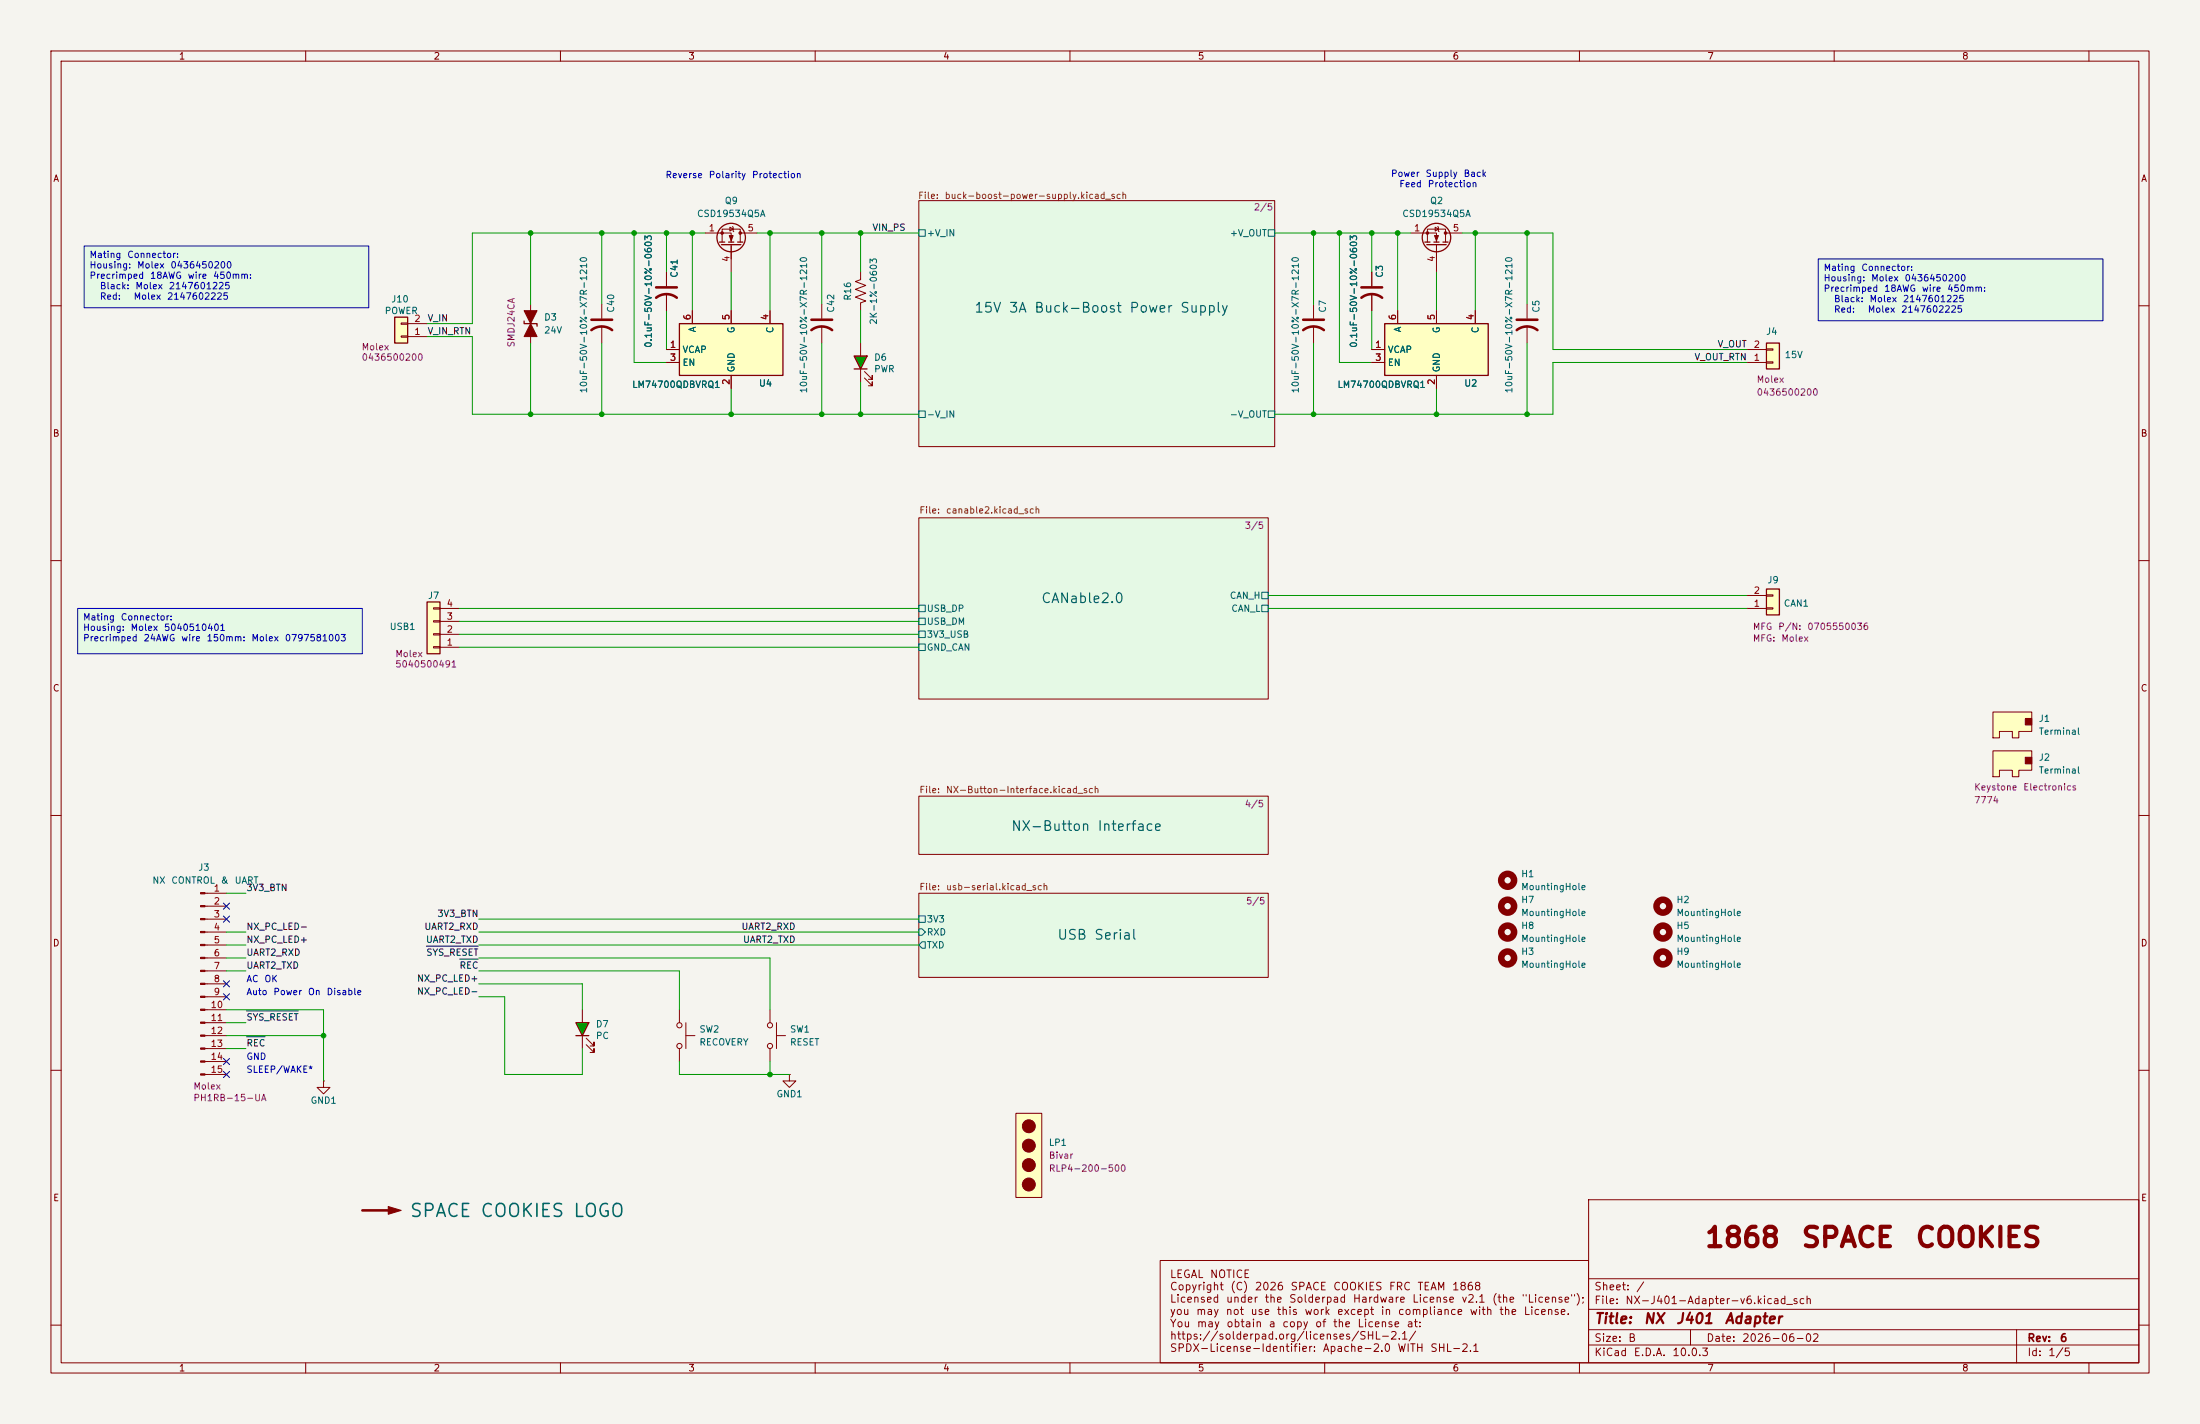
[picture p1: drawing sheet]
<svg xmlns="http://www.w3.org/2000/svg" width="432mm" height="279mm" viewBox="0 0 432 279" stroke-linecap="round" stroke-linejoin="round" font-family="sans-serif">
<path d="M0 0h431.8v279.4h-431.8z" fill="#f5f4ef" stroke="#f5f4ef" stroke-width=".2"/>
<g fill="none" stroke="#840000" stroke-width=".2">
<path d="M10 10h411.8v259.4h-411.8zM12 12h407.8v255.4h-407.8zM60 10v2M110 10v2M160 10v2M210 10v2M260 10v2M310 10v2M360 10v2M410 10v2M10 60h2M419.8 60h2"/>
<path d="M10 110h2M419.8 110h2M10 160h2M419.8 160h2M10 210h2M419.8 210h2M311.8 235.4h108v32h-108zM10 260h2M227.7 247.3h84.1v20.1h-84.1zM311.8 256.9h108M311.8 250.9h108M419.8 260h2"/>
<path d="M60 267.4v2M110 267.4v2M160 267.4v2M210 267.4v2M260 267.4v2M310 267.4v2M311.8 263.9h108M311.8 260.9h108M331.8 260.9v3M360 267.4v2M395.8 260.9v6.5M410 267.4v2"/>
</g>
<g fill="#e5f9e5" stroke="#e5f9e5" stroke-width=".2">
<path d="M180.3 39.4h69.9v48.2h-69.9z"/>
<path d="M180.3 156.2h68.6v11.4h-68.6z"/>
<path d="M180.3 101.6h68.6v35.6h-68.6z"/>
<path d="M180.3 175.3h68.6v16.5h-68.6z"/>
</g>
<g fill="#e5f9e5">
<path d="M16.5 48.3h55.9v12.1h-55.9z"/>
<path d="M15.2 119.4h55.9v8.9h-55.9z"/>
<path d="M356.9 50.8h55.8v12.1h-55.8z"/>
</g>
<path d="M180.3 39.4h69.9v48.2h-69.9zM180.3 101.6h68.6v35.6h-68.6zM180.3 156.2h68.6v11.4h-68.6zM180.3 175.3h68.6v16.5h-68.6z" fill="none" stroke="#840000" stroke-width=".2"/>
<g fill="none" stroke="#006464" stroke-width=".2">
<path d="M180.3 45.1h1.3v1.3h-1.3zM248.9 45.1h1.3v1.3h-1.3zM180.3 80.6h1.3v1.3h-1.3zM248.9 80.6h1.3v1.3h-1.3zM180.3 118.7h1.3v1.3h-1.3zM247.6 116.2h1.3v1.3h-1.3zM247.6 118.7h1.3v1.3h-1.3zM180.3 121.3h1.3v1.3h-1.3zM180.3 123.8h1.3v1.3h-1.3zM180.3 126.4h1.3v1.2h-1.3zM180.3 179.7h1.3v1.3h-1.3zM180.3 182.2h.7l.6 .7-.6 .6h-.7z"/>
<path d="M181 184.8h.6v1.3h-.6l-.7-.7z"/>
</g>
<path d="M83.8 118.1h2.6v10.2h-2.6z" fill="#ffffc2"/>
<path d="M83.8 118.1h2.6v10.2h-2.6z" fill="none" stroke="#840000" stroke-width=".25"/>
<path d="M85.1 119.3h1.3v.2h-1.3zM86.4 119.4h3.8M85.1 126.9h1.3v.2h-1.3zM85.1 124.3h1.3v.3h-1.3zM85.1 121.8h1.3v.2h-1.3zM86.4 127h3.8M86.4 124.5h3.8M86.4 121.9h3.8" fill="none" stroke="#840000" stroke-width=".2"/>
<g fill="none" stroke="#840000" stroke-width="1.3">
<circle cx="295.9" cy="172.7" r="1.27"/>
<circle cx="295.9" cy="177.8" r="1.27"/>
<circle cx="326.4" cy="177.8" r="1.27"/>
<circle cx="295.9" cy="182.9" r="1.27"/>
<circle cx="295.9" cy="188" r="1.27"/>
<circle cx="326.4" cy="182.9" r="1.27"/>
<circle cx="326.4" cy="188" r="1.27"/>
</g>
<path d="M346.7 115.6h2.5v5.1h-2.5z" fill="#ffffc2"/>
<path d="M346.7 115.6h2.5v5.1h-2.5z" fill="none" stroke="#840000" stroke-width=".25"/>
<path d="M342.9 119.4h3.8M342.9 116.8h3.8M346.7 119.3h1.3v.2h-1.3zM346.7 116.7h1.3v.3h-1.3z" fill="none" stroke="#840000" stroke-width=".2"/>
<path d="M346.7 67.3h2.5v5.1h-2.5z" fill="#ffffc2"/>
<path d="M346.7 67.3h2.5v5.1h-2.5z" fill="none" stroke="#840000" stroke-width=".25"/>
<path d="M342.9 71.1h3.8M342.9 68.6h3.8M346.7 71h1.3v.2h-1.3zM346.7 68.5h1.3v.2h-1.3z" fill="none" stroke="#840000" stroke-width=".2"/>
<path d="M391.2 139.7h7.6v3.8h-2.6v1.3h-1.2v-1.3h-2.6v1.3h-1.2z" fill="#ffffc2"/>
<path d="M391.2 139.7h7.6v3.8h-2.6v1.3h-1.2v-1.3h-2.6v1.3h-1.2z" fill="none" stroke="#840000" stroke-width=".2"/>
<path d="M397.5 141h1.3v1.2h-1.3z" fill="#840000" stroke="#840000" stroke-width=".2"/>
<path d="M391.2 147.3h7.6v3.8h-2.6v1.3h-1.2v-1.3h-2.6v1.3h-1.2z" fill="#ffffc2"/>
<path d="M391.2 147.3h7.6v3.8h-2.6v1.3h-1.2v-1.3h-2.6v1.3h-1.2z" fill="none" stroke="#840000" stroke-width=".2"/>
<g fill="#840000" stroke="#840000" stroke-width=".2">
<path d="M397.5 148.6h1.3v1.3h-1.3z"/>
<path d="M76.2 236.7l2.5 .8-2.5 .8z"/>
</g>
<path d="M71.1 237.5h6.4" fill="none" stroke="#840000" stroke-width=".51"/>
<path d="M113 200.7h2.6l-1.3 2.5z" fill="#00c200"/>
<g fill="none" stroke="#840000" stroke-width=".2">
<path d="M118.1 59.7v2.8M118.1 64v3.3M114.3 198.1v2.6M133.3 198.1v2.6M114.3 203.2v2.5M115.1 205l1.5 1.5v-.8v.8h-.8M115.1 203.7l1.5 1.5v-.7v.7h-.8M133.3 205.7v2.6M134.6 203.2h1.8M134.6 200.7v5"/>
<circle cx="133.4" cy="201.2" r=".51"/>
<circle cx="133.4" cy="205.2" r=".51"/>
</g>
<path d="M113 200.7h2.6l-1.3 2.5zM113 203.2h2.6" fill="none" stroke="#840000" stroke-width=".25"/>
<path d="M116.1 64.8a3.3 3.3 0 0 1 4 0M116.1 62.7h4" fill="none" stroke="#840000" stroke-width=".51"/>
<path d="M77.5 62.2h2.5v5.1h-2.5z" fill="#ffffc2"/>
<path d="M77.5 62.2h2.5v5.1h-2.5z" fill="none" stroke="#840000" stroke-width=".25"/>
<path d="M161.3 59.7v2.8M78.7 65.9h1.3v.3h-1.3zM78.7 63.4h1.3v.2h-1.3zM80 66h3.8M80 63.5h3.8M161.3 64v3.3" fill="none" stroke="#840000" stroke-width=".2"/>
<path d="M159.3 64.8a3.3 3.3 0 0 1 4 0M159.3 62.7h4" fill="none" stroke="#840000" stroke-width=".51"/>
<path d="M133.3 63.5h20.4v10.2h-20.4z" fill="#ffffc2"/>
<path d="M133.3 63.5h20.4v10.2h-20.4z" fill="none" stroke="#840000" stroke-width=".25"/>
<path d="M130.8 68.6h2.5M130.8 71.1h2.5M135.9 61v2.5M143.5 61v2.5M143.5 73.7v2.5M151.1 61v2.5" fill="none" stroke="#840000" stroke-width=".2"/>
<path d="M199.4 218.4h5.1v16.6h-5.1z" fill="#ffffc2"/>
<g fill="none" stroke="#840000" stroke-width=".2">
<path d="M104.1 59.7v7.6M138.4 45.7h5.1v1.8M141.7 47.5v-2.5h3.6v2.5M143.3 44.6l.6 .4-.6 .3zM143.5 48v5.3M143.8 44.5l.2 1M145.3 45.7h3.3M40.2 175.3h4.2M40.2 177.8h4.2M40.2 180.3h4.2M40.2 182.9h4.2M40.2 185.4h4.2"/>
<path d="M40.2 188h4.2M40.2 190.5h4.2M40.2 193h4.2M40.2 195.6h4.2M40.2 198.1h4.2M151.1 198.1v2.6M40.2 203.2h4.2M40.2 200.7h4.2M40.2 205.7h4.2M40.2 208.3h4.2M40.2 210.8h4.2M63.5 212.1v1.3h-1.3l1.3 1.2 1.3-1.2h-1.3"/>
<path d="M63.5 212.1h.1M151.1 205.7v2.6M152.4 203.2h1.8M152.4 200.7v5M154.9 210.8v1.3h-1.2l1.2 1.3 1.3-1.3h-1.3M154.9 210.8h.1M199.4 218.4h5.1v16.6h-5.1z"/>
<circle cx="151.1" cy="201.2" r=".51"/>
<circle cx="151.1" cy="205.2" r=".51"/>
</g>
<g fill="#840000" stroke="#840000" stroke-width=".2">
<path d="M39.4 175.1h.8v.3h-.8z"/>
<path d="M39.4 177.7h.8v.2h-.8z"/>
<path d="M39.4 180.2h.8v.3h-.8z"/>
<path d="M39.4 182.8h.8v.2h-.8z"/>
<path d="M39.4 185.3h.8v.2h-.8z"/>
<path d="M39.4 187.8h.8v.3h-.8z"/>
<path d="M39.4 190.4h.8v.2h-.8z"/>
<path d="M39.4 192.9h.8v.3h-.8z"/>
<path d="M39.4 195.5h.8v.2h-.8z"/>
<path d="M39.4 198h.8v.2h-.8z"/>
<path d="M39.4 200.5h.8v.3h-.8z"/>
<path d="M39.4 203.1h.8v.2h-.8z"/>
<path d="M39.4 205.6h.8v.3h-.8z"/>
<path d="M39.4 208.2h.8v.2h-.8z"/>
<path d="M39.4 210.7h.8v.2h-.8z"/>
<path d="M143.1 46.2h.8l-.4 1z"/>
<path d="M104.1 63.5l1.3 2.5h-2.5z"/>
<path d="M102.9 61h2.5l-1.3 2.5z"/>
<circle cx="201.9" cy="221" r="1.27"/>
<circle cx="201.9" cy="224.8" r="1.27"/>
<circle cx="201.9" cy="228.6" r="1.27"/>
<circle cx="201.9" cy="232.4" r="1.27"/>
<circle cx="145.3" cy="45.7" r=".25"/>
<circle cx="141.7" cy="45.7" r=".25"/>
</g>
<g fill="none" stroke="#840000" stroke-width=".25">
<path d="M141.2 47.5h1M141.6 48h3.8M143 47.5h1M144.8 47.5h1M102.9 63v.5h2.5v.5"/>
<circle cx="143.5" cy="46.6" r="2.79"/>
</g>
<path d="M167.6 69.9h2.6l-1.3 2.5z" fill="#00c200"/>
<g fill="none" stroke="#840000" stroke-width=".2">
<path d="M130.8 53.3v2.8M130.8 57.7v3.3M168.9 53.3v1.6l-1 .3 2 .8-2 .8 2 .7-2 .8 2 .8-1 .3v1.6M276.9 45.7h5v1.8M280.2 47.5v-2.5h3.5v2.5M281.7 44.6l.6 .4-.6 .3zM281.9 48v5.3M282.2 44.5l.2 1M283.7 45.7h3.3M299.7 59.7v2.8M168.9 67.3v2.6M168.9 72.4v2.5"/>
<path d="M169.7 74.2l1.5 1.5v-.8v.8h-.8M169.7 72.9l1.5 1.5v-.7v.7h-.8M299.7 64v3.3"/>
</g>
<g fill="none" stroke="#840000" stroke-width=".25">
<path d="M279.7 47.5h1M280 48h3.8M281.4 47.5h1M283.2 47.5h1M167.6 69.9h2.6l-1.3 2.5zM167.6 72.4h2.6"/>
<circle cx="281.9" cy="46.6" r="2.79"/>
</g>
<path d="M128.8 58.4a3.3 3.3 0 0 1 4 0M128.8 56.4h4M297.7 64.8a3.3 3.3 0 0 1 4.1 0M297.7 62.7h4.1" fill="none" stroke="#840000" stroke-width=".51"/>
<g fill="#840000" stroke="#840000" stroke-width=".2">
<path d="M281.6 46.2h.7l-.4 1z"/>
<circle cx="283.7" cy="45.7" r=".25"/>
<circle cx="280.2" cy="45.7" r=".25"/>
</g>
<path d="M271.8 63.5h20.3v10.2h-20.3z" fill="#ffffc2"/>
<path d="M271.8 63.5h20.3v10.2h-20.3z" fill="none" stroke="#840000" stroke-width=".25"/>
<g fill="none" stroke="#840000" stroke-width=".2">
<path d="M130.8 53.3v2.8M130.8 57.7v3.3M257.8 59.7v2.8M269.2 53.3v2.8M269.2 57.7v3.3M130.8 68.6h2.5M130.8 71.1h2.5M135.9 61v2.5M143.5 61v2.5M143.5 73.7v2.5M151.1 61v2.5M257.8 64v3.3"/>
<path d="M269.2 68.6h2.6M269.2 71.1h2.6M274.3 61v2.5M281.9 61v2.5M281.9 73.7v2.5M289.6 61v2.5"/>
</g>
<path d="M267.2 58.4a3.3 3.3 0 0 1 4.1 0M267.2 56.4h4.1M255.8 64.8a3.3 3.3 0 0 1 4 0M255.8 62.7h4" fill="none" stroke="#840000" stroke-width=".51"/>
<path d="M48.4 198.3h10.2M83.7 185.6h10.2M90.2 188.2h3.7M48.4 203.4h3.6" fill="none" stroke="#0f0f0f" stroke-width=".2"/>
<g fill="none" stroke="#009600" stroke-width=".2">
<path d="M104.1 45.7v14M118.1 45.7v14M124.5 45.7v25.4h6.3M130.8 45.7v7.6M135.9 45.7v15.3M138.4 45.7h-45.7v17.8h-8.9M143.5 53.3v7.7M148.6 45.7h31.7M151.1 45.7v15.3M161.3 45.7v14M168.9 45.7v7.6M250.2 45.7h26.7"/>
<path d="M257.8 45.7v14M262.9 45.7v25.4h6.3M269.2 45.7v7.6M274.3 45.7v15.3M281.9 53.3v7.7M287 45.7h17.8v22.9h38.1M289.6 45.7v15.3M299.7 45.7v14M83.8 66h8.9v15.3h87.6M104.1 67.3v14M118.1 67.3v14M130.8 61v7.6"/>
<path d="M143.5 76.2v5.1M161.3 67.3v14M168.9 61v6.3M168.9 74.9v6.4M257.8 67.3v14M269.2 61v7.6M281.9 76.2v5.1M299.7 67.3v14M342.9 71.1h-38.1v10.2h-54.6M90.2 119.4h90.1M248.9 119.4h94M248.9 116.8h94"/>
<path d="M90.2 124.5h90.1M90.2 121.9h90.1M90.2 127h90.1M44.4 175.3h3.9M44.4 198.1h19.1v14M44.4 185.4h3.9M44.4 182.9h3.9M44.4 190.5h3.9M44.4 188h3.9M94 188h57.1v10.1M94 185.4h86.3M94 182.9h86.3"/>
<path d="M94 190.5h39.3v7.6M94 193h20.3v5.1M94 195.6h5.1v15.2h15.2v-5.1M94 180.3h86.3M44.4 205.7h3.9M44.4 203.2h19.1M44.4 200.7h3.9M133.3 208.3v2.5h21.6M151.1 208.3v2.5"/>
</g>
<path d="M43.8 177.2l1.3 1.2M43.8 179.7l1.3 1.2M45.1 177.2l-1.3 1.2M45.1 179.7l-1.3 1.2M43.8 195l1.3 1.2M43.8 192.4l1.3 1.2M45.1 195l-1.3 1.2M45.1 192.4l-1.3 1.2M43.8 210.2l1.3 1.2M43.8 207.7l1.3 1.2M45.1 210.2l-1.3 1.2M45.1 207.7l-1.3 1.2" fill="none" stroke="#000084" stroke-width=".2"/>
<path d="M16.5 48.3h55.9v12.1h-55.9zM356.9 50.8h55.8v12.1h-55.8zM15.2 119.4h55.9v8.9h-55.9z" fill="none" stroke="#0000c2" stroke-width=".2"/>
<g fill="#009600" stroke="#009600" stroke-width=".2">
<circle cx="262.9" cy="45.7" r=".46"/>
<circle cx="257.8" cy="45.7" r=".46"/>
<circle cx="168.9" cy="45.7" r=".46"/>
<circle cx="143.5" cy="81.3" r=".46"/>
<circle cx="161.3" cy="81.3" r=".46"/>
<circle cx="161.3" cy="45.7" r=".46"/>
<circle cx="168.9" cy="81.3" r=".46"/>
<circle cx="151.1" cy="45.7" r=".46"/>
<circle cx="274.3" cy="45.7" r=".46"/>
<circle cx="269.2" cy="45.7" r=".46"/>
<circle cx="257.8" cy="81.3" r=".46"/>
<circle cx="281.9" cy="81.3" r=".46"/>
<circle cx="299.7" cy="81.3" r=".46"/>
<circle cx="289.6" cy="45.7" r=".46"/>
<circle cx="299.7" cy="45.7" r=".46"/>
<circle cx="151.1" cy="210.8" r=".46"/>
<circle cx="63.5" cy="203.2" r=".46"/>
<circle cx="135.9" cy="45.7" r=".46"/>
<circle cx="124.5" cy="45.7" r=".46"/>
<circle cx="118.1" cy="45.7" r=".46"/>
<circle cx="130.8" cy="45.7" r=".46"/>
<circle cx="104.1" cy="45.7" r=".46"/>
<circle cx="118.1" cy="81.3" r=".46"/>
<circle cx="104.1" cy="81.3" r=".46"/>
</g>
<g font-size="3.8" fill="#840000">
<text x="334.4" y="245.7">1868</text>
<text x="353.3" y="245.7">SPACE</text>
<text x="375.7" y="245.7">COOKIES</text>
</g>
<text font-size="2.5" fill="#006464" x="80.3" y="239.4">SPACE COOKIES LOGO</text>
<g font-size="2" fill="#840000">
<text x="312.8" y="260.2">Title:</text>
<text x="322.5" y="260.2">NX</text>
<text x="328.8" y="260.2">J401</text>
<text x="338.4" y="260.2">Adapter</text>
</g>
<g font-size="1.9" fill="#006464">
<text x="191.1" y="61.8">15V 3A Buck-Boost Power Supply</text>
<text x="204.2" y="118.8">CANable2.0</text>
<text x="198.3" y="163.5">NX-Button Interface</text>
<text x="207.4" y="184.8">USB Serial</text>
</g>
<g font-size="1.5" fill="#840000">
<text x="229.5" y="251.1">LEGAL</text>
<text x="237.4" y="251.1">NOTICE</text>
<text x="229.5" y="253.5">Copyright</text>
<text x="229.5" y="256">Licensed</text>
<text x="240.5" y="256">under</text>
<text x="241.4" y="253.5">(C)</text>
<text x="246.2" y="253.5">2026</text>
<text x="248.1" y="256">the</text>
<text x="252.9" y="256">Solderpad</text>
<text x="253.2" y="253.5">SPACE</text>
<text x="261.5" y="253.5">COOKIES</text>
<text x="265.4" y="256">Hardware</text>
<text x="272.5" y="253.5">FRC</text>
<text x="277.1" y="256">License</text>
<text x="278.1" y="253.5">TEAM</text>
<text x="284.9" y="253.5">1868</text>
<text x="286.7" y="256">v2.1</text>
<text x="292.7" y="256">(the</text>
<text x="298.5" y="256">&quot;License&quot;);</text>
<text x="312.8" y="256.2">File:</text>
<text x="312.8" y="253.5">Sheet:</text>
<text x="318.9" y="256.2">NX-J401-Adapter-v6.kicad_sch</text>
<text x="321" y="253.5">/</text>
<text x="229.5" y="258.4">you</text>
<text x="229.5" y="260.8">You</text>
<text x="229.5" y="263.2">https://solderpad.org/licenses/SHL-2.1/</text>
<text x="234.6" y="258.4">may</text>
<text x="234.8" y="260.8">may</text>
<text x="240.4" y="258.4">not</text>
<text x="240.6" y="260.8">obtain</text>
<text x="245.3" y="258.4">use</text>
<text x="248.9" y="260.8">a</text>
<text x="250.5" y="258.4">this</text>
<text x="251.5" y="260.8">copy</text>
<text x="255.9" y="258.4">work</text>
<text x="258" y="260.8">of</text>
<text x="261.5" y="260.8">the</text>
<text x="262.3" y="258.4">except</text>
<text x="266.3" y="260.8">License</text>
<text x="270.9" y="258.4">in</text>
<text x="274.2" y="258.4">compliance</text>
<text x="276" y="260.8">at:</text>
<text x="288.3" y="258.4">with</text>
<text x="294.1" y="258.4">the</text>
<text x="298.9" y="258.4">License.</text>
<text x="312.8" y="263.6">Size:</text>
<text x="319.5" y="263.6">B</text>
<text x="334.8" y="263.6">Date:</text>
<text x="341.8" y="263.6">2026-06-02</text>
<text x="397.8" y="263.6">Rev:</text>
<text x="404.2" y="263.6">6</text>
<text x="229.5" y="265.6">SPDX-License-Identifier:</text>
<text x="259.5" y="265.6">Apache-2.0</text>
<text x="274.2" y="265.6">WITH</text>
<text x="280.6" y="265.6">SHL-2.1</text>
<text x="312.8" y="266.4">KiCad</text>
<text x="320.5" y="266.4">E.D.A.</text>
<text x="328.1" y="266.4">10.0.3</text>
<text x="397.8" y="266.4">Id:</text>
<text x="401.9" y="266.4">1/5</text>
</g>
<g font-size="1.3" fill="#840000">
<text x="35" y="12">1</text>
<text x="85" y="12">2</text>
<text x="135" y="12">3</text>
<text x="185" y="12">4</text>
<text x="235" y="12">5</text>
<text x="285" y="12">6</text>
<text x="335" y="12">7</text>
<text x="385" y="12">8</text>
<text x="10.3" y="36">A</text>
<text x="420.1" y="36">A</text>
<text x="10.3" y="86">B</text>
<text x="420.1" y="86">B</text>
<text x="10.3" y="136">C</text>
<text x="420.1" y="136">C</text>
<text x="10.3" y="186">D</text>
<text x="420.1" y="186">D</text>
<text x="10.3" y="236">E</text>
<text x="420.1" y="236">E</text>
<text x="35" y="269.4">1</text>
<text x="85" y="269.4">2</text>
<text x="135" y="269.4">3</text>
<text x="185" y="269.4">4</text>
<text x="235" y="269.4">5</text>
<text x="285" y="269.4">6</text>
<text x="335" y="269.4">7</text>
<text x="385" y="269.4">8</text>
</g>
<g font-size="1.3" fill="#0000c2">
<text x="130.5" y="35.3">Reverse</text>
<text x="139" y="35.3">Polarity</text>
<text x="147.5" y="35.3">Protection</text>
<text x="272.9" y="35">Power</text>
<text x="279.7" y="35">Supply</text>
<text x="287.2" y="35">Back</text>
<text x="274.5" y="37">Feed</text>
<text x="280.1" y="37">Protection</text>
<text x="17.5" y="50.9">Mating</text>
<text x="17.5" y="53">Housing:</text>
<text x="24.9" y="50.9">Connector:</text>
<text x="26.8" y="53">Molex</text>
<text x="33.4" y="53">0436450200</text>
<text x="357.8" y="53.5">Mating</text>
<text x="365.2" y="53.5">Connector:</text>
<text x="17.5" y="55">Precrimped</text>
<text x="19.5" y="57.1">Black:</text>
<text x="19.5" y="59.1">Red:</text>
<text x="26.1" y="59.1">Molex</text>
<text x="26.5" y="57.1">Molex</text>
<text x="29.3" y="55">18AWG</text>
<text x="32.7" y="59.1">2147602225</text>
<text x="33" y="57.1">2147601225</text>
<text x="36.7" y="55">wire</text>
<text x="41.7" y="55">450mm:</text>
<text x="357.8" y="55.5">Housing:</text>
<text x="357.8" y="57.6">Precrimped</text>
<text x="359.9" y="59.6">Black:</text>
<text x="366.8" y="59.6">Molex</text>
<text x="367.2" y="55.5">Molex</text>
<text x="369.7" y="57.6">18AWG</text>
<text x="373.4" y="59.6">2147601225</text>
<text x="373.7" y="55.5">0436450200</text>
<text x="377.1" y="57.6">wire</text>
<text x="382.1" y="57.6">450mm:</text>
<text x="359.9" y="61.6">Red:</text>
<text x="366.5" y="61.6">Molex</text>
<text x="373" y="61.6">2147602225</text>
<text x="16.2" y="122">Mating</text>
<text x="16.2" y="124.1">Housing:</text>
<text x="23.6" y="122">Connector:</text>
<text x="25.5" y="124.1">Molex</text>
<text x="32.1" y="124.1">5040510401</text>
<text x="16.2" y="126.1">Precrimped</text>
<text x="28.1" y="126.1">24AWG</text>
<text x="35.5" y="126.1">wire</text>
<text x="40.4" y="126.1">150mm:</text>
<text x="49.2" y="126.1">Molex</text>
<text x="55.8" y="126.1">0797581003</text>
<text x="48.3" y="195.6">Auto</text>
<text x="48.3" y="193">AC</text>
<text x="51.8" y="193">OK</text>
<text x="53.5" y="195.6">Power</text>
<text x="60.3" y="195.6">On</text>
<text x="64" y="195.6">Disable</text>
<text x="48.3" y="208.3">GND</text>
<text x="48.3" y="210.8">SLEEP/WAKE*</text>
</g>
<g font-size="1.3" fill="#006464">
<text x="142.1" y="40.3">Q9</text>
<text x="280.6" y="40.3">Q2</text>
<text x="136.7" y="42.9">CSD19534Q5A</text>
<text x="181.8" y="46.7">+V_IN</text>
<text x="241.3" y="46.7">+V_OUT</text>
<text x="275.1" y="42.9">CSD19534Q5A</text>
<text x="76.7" y="59.6">J10</text>
<text x="133.3" y="54.6" transform="rotate(-90 133.3 54.6)">C41</text>
<text x="167.3" y="59.1" transform="rotate(-90 167.3 59.1)">R16</text>
<text x="271.7" y="54.6" transform="rotate(-90 271.7 54.6)">C3</text>
<text x="75.4" y="61.9">POWER</text>
<text x="106.7" y="63.2">D3</text>
<text x="106.7" y="65.7">24V</text>
<text x="120.9" y="61.5" transform="rotate(-90 120.9 61.5)">C40</text>
<text x="136.9" y="65.3" transform="rotate(-90 136.9 65.3)">A</text>
<text x="144.5" y="65.5" transform="rotate(-90 144.5 65.5)">G</text>
<text x="152.1" y="65.5" transform="rotate(-90 152.1 65.5)">C</text>
<text x="164" y="61.5" transform="rotate(-90 164 61.5)">C42</text>
<text x="172.4" y="63.8" transform="rotate(-90 172.4 63.8)">2K-1%-0603</text>
<text x="260.6" y="61.5" transform="rotate(-90 260.6 61.5)">C7</text>
<text x="275.3" y="65.3" transform="rotate(-90 275.3 65.3)">A</text>
<text x="282.9" y="65.5" transform="rotate(-90 282.9 65.5)">G</text>
<text x="290.5" y="65.5" transform="rotate(-90 290.5 65.5)">C</text>
<text x="302.5" y="61.5" transform="rotate(-90 302.5 61.5)">C5</text>
<text x="346.5" y="66">J4</text>
<text x="128.2" y="68.3" transform="rotate(-90 128.2 68.3)">0.1uF-50V-10%-0603</text>
<text x="133.9" y="69.6">VCAP</text>
<text x="171.5" y="71.1">D6</text>
<text x="266.7" y="68.3" transform="rotate(-90 266.7 68.3)">0.1uF-50V-10%-0603</text>
<text x="272.3" y="69.6">VCAP</text>
<text x="350.2" y="70.6">15V</text>
<text x="115.5" y="77.3" transform="rotate(-90 115.5 77.3)">10uF-50V-10%-X7R-1210</text>
<text x="124" y="76.4">LM74700QDBVRQ1</text>
<text x="133.9" y="72.1">EN</text>
<text x="144.5" y="73.2" transform="rotate(-90 144.5 73.2)">GND</text>
<text x="148.9" y="76.2">U4</text>
<text x="158.7" y="77.3" transform="rotate(-90 158.7 77.3)">10uF-50V-10%-X7R-1210</text>
<text x="171.5" y="73.4">PWR</text>
<text x="255.2" y="77.3" transform="rotate(-90 255.2 77.3)">10uF-50V-10%-X7R-1210</text>
<text x="262.4" y="76.4">LM74700QDBVRQ1</text>
<text x="272.3" y="72.1">EN</text>
<text x="282.9" y="73.2" transform="rotate(-90 282.9 73.2)">GND</text>
<text x="287.3" y="76.2">U2</text>
<text x="297.1" y="77.3" transform="rotate(-90 297.1 77.3)">10uF-50V-10%-X7R-1210</text>
<text x="181.8" y="82.3">-V_IN</text>
<text x="241.3" y="82.3">-V_OUT</text>
<text x="83.9" y="117.8">J7</text>
<text x="241.3" y="117.8">CAN_H</text>
<text x="346.8" y="114.8">J9</text>
<text x="350" y="119.3">CAN1</text>
<text x="76.4" y="123.9">USB1</text>
<text x="181.8" y="122.9">USB_DM</text>
<text x="181.8" y="120.4">USB_DP</text>
<text x="181.8" y="125.4">3V3_USB</text>
<text x="241.6" y="120.4">CAN_L</text>
<text x="181.8" y="128">GND_CAN</text>
<text x="400.1" y="141.9">J1</text>
<text x="400.1" y="144.5">Terminal</text>
<text x="400.1" y="149.6">J2</text>
<text x="400.1" y="152.1">Terminal</text>
<text x="29.8" y="173.7">NX</text>
<text x="33.5" y="173.7">CONTROL</text>
<text x="38.8" y="171.2">J3</text>
<text x="43.2" y="173.7">&amp;</text>
<text x="46" y="173.7">UART</text>
<text x="298.5" y="172.4">H1</text>
<text x="298.5" y="177.5">H7</text>
<text x="298.5" y="175">MountingHole</text>
<text x="328.9" y="177.5">H2</text>
<text x="181.8" y="181.3">3V3</text>
<text x="181.8" y="183.9">RXD</text>
<text x="298.5" y="180">MountingHole</text>
<text x="298.5" y="182.6">H8</text>
<text x="298.5" y="185.1">MountingHole</text>
<text x="328.9" y="180">MountingHole</text>
<text x="328.9" y="182.6">H5</text>
<text x="328.9" y="185.1">MountingHole</text>
<text x="181.8" y="186.4">TXD</text>
<text x="298.5" y="187.7">H3</text>
<text x="298.5" y="190.2">MountingHole</text>
<text x="328.9" y="187.7">H9</text>
<text x="328.9" y="190.2">MountingHole</text>
<text x="116.8" y="201.9">D7</text>
<text x="137.2" y="202.9">SW2</text>
<text x="154.9" y="202.9">SW1</text>
<text x="116.8" y="204.2">PC</text>
<text x="137.2" y="205.4">RECOVERY</text>
<text x="154.9" y="205.4">RESET</text>
<text x="152.3" y="215.6">GND1</text>
<text x="60.9" y="216.9">GND1</text>
<text x="205.7" y="225.1">LP1</text>
</g>
<g font-size="1.3" fill="#725600">
<text x="180.1" y="39.3">File:</text>
<text x="185.3" y="39.3">buck-boost-power-supply.kicad_sch</text>
<text x="180.3" y="101.1">File:</text>
<text x="185.6" y="101.1">canable2.kicad_sch</text>
<text x="180.3" y="155.9">File:</text>
<text x="185.6" y="155.9">NX-Button-Interface.kicad_sch</text>
<text x="180.3" y="175">File:</text>
<text x="185.6" y="175">usb-serial.kicad_sch</text>
</g>
<g font-size="1.3" fill="#840084">
<text x="246" y="41.6">2/5</text>
<text x="70.9" y="69">Molex</text>
<text x="70.9" y="71.1">0436500200</text>
<text x="101.3" y="68.2" transform="rotate(-90 101.3 68.2)">SMDJ24CA</text>
<text x="344.7" y="75.4">Molex</text>
<text x="344.7" y="77.9">0436500200</text>
<text x="244.2" y="104.1">3/5</text>
<text x="343.9" y="123.9">MFG</text>
<text x="348.9" y="123.9">P/N:</text>
<text x="354.6" y="123.9">0705550036</text>
<text x="77.5" y="129.2">Molex</text>
<text x="77.5" y="131.3">5040500491</text>
<text x="343.9" y="126.2">MFG:</text>
<text x="349.5" y="126.2">Molex</text>
<text x="387.4" y="155.4">Keystone</text>
<text x="397" y="155.4">Electronics</text>
<text x="244.2" y="158.7">4/5</text>
<text x="387.4" y="157.9">7774</text>
<text x="244.5" y="177.7">5/5</text>
<text x="37.9" y="214.1">Molex</text>
<text x="37.9" y="216.4">PH1RB-15-UA</text>
<text x="205.7" y="227.7">Bivar</text>
<text x="205.7" y="230.2">RLP4-200-500</text>
</g>
<g font-size="1.3" fill="#a90000">
<text x="139" y="45.7">1</text>
<text x="146.6" y="45.7">5</text>
<text x="277.4" y="45.7">1</text>
<text x="285" y="45.7">5</text>
<text x="143.5" y="51.5" transform="rotate(-90 143.5 51.5)">4</text>
<text x="281.9" y="51.5" transform="rotate(-90 281.9 51.5)">4</text>
<text x="81.2" y="63.5">2</text>
<text x="135.9" y="62.9" transform="rotate(-90 135.9 62.9)">6</text>
<text x="143.5" y="62.9" transform="rotate(-90 143.5 62.9)">5</text>
<text x="151.1" y="62.9" transform="rotate(-90 151.1 62.9)">4</text>
<text x="274.3" y="62.9" transform="rotate(-90 274.3 62.9)">6</text>
<text x="281.9" y="62.9" transform="rotate(-90 281.9 62.9)">5</text>
<text x="289.5" y="62.9" transform="rotate(-90 289.5 62.9)">4</text>
<text x="81.2" y="66">1</text>
<text x="131.4" y="68.6">1</text>
<text x="131.4" y="71.1">3</text>
<text x="269.8" y="68.6">1</text>
<text x="269.8" y="71.1">3</text>
<text x="344.1" y="71.1">1</text>
<text x="344.1" y="68.6">2</text>
<text x="143.5" y="75.6" transform="rotate(-90 143.5 75.6)">2</text>
<text x="281.9" y="75.6" transform="rotate(-90 281.9 75.6)">2</text>
<text x="87.6" y="119.4">4</text>
<text x="344.1" y="119.4">1</text>
<text x="344.1" y="116.8">2</text>
<text x="87.6" y="124.4">2</text>
<text x="87.6" y="121.9">3</text>
<text x="87.6" y="127">1</text>
<text x="41.8" y="175.2">1</text>
<text x="41.8" y="177.8">2</text>
<text x="41.8" y="180.3">3</text>
<text x="41.8" y="182.9">4</text>
<text x="41.8" y="185.4">5</text>
<text x="41.8" y="187.9">6</text>
<text x="41.8" y="190.5">7</text>
<text x="41.8" y="193">8</text>
<text x="41.8" y="195.6">9</text>
<text x="41.2" y="198.1">10</text>
<text x="41.2" y="200.6">11</text>
<text x="41.2" y="203.2">12</text>
<text x="41.2" y="205.7">13</text>
<text x="41.2" y="208.3">14</text>
<text x="41.2" y="210.8">15</text>
</g>
<g font-size="1.3" fill="#0f0f0f">
<text x="171.1" y="45.6">VIN_PS</text>
<text x="83.8" y="63.4">V_IN</text>
<text x="83.8" y="65.9">V_IN_RTN</text>
<text x="332.5" y="71">V_OUT_RTN</text>
<text x="337" y="68.5">V_OUT</text>
<text x="48.3" y="175.1">3V3_BTN</text>
<text x="48.3" y="182.8">NX_PC_LED-</text>
<text x="48.3" y="185.3">NX_PC_LED+</text>
<text x="83.2" y="182.8">UART2_RXD</text>
<text x="83.5" y="185.3">UART2_TXD</text>
<text x="85.7" y="180.2">3V3_BTN</text>
<text x="145.4" y="182.8">UART2_RXD</text>
<text x="145.7" y="185.3">UART2_TXD</text>
<text x="48.3" y="190.4">UART2_TXD</text>
<text x="48.3" y="187.8">UART2_RXD</text>
<text x="83.6" y="187.8">SYS_RESET</text>
<text x="90.1" y="190.4">REC</text>
<text x="81.7" y="192.9">NX_PC_LED+</text>
<text x="81.7" y="195.5">NX_PC_LED-</text>
<text x="48.3" y="200.5">SYS_RESET</text>
<text x="48.3" y="205.6">REC</text>
</g>
</svg>
